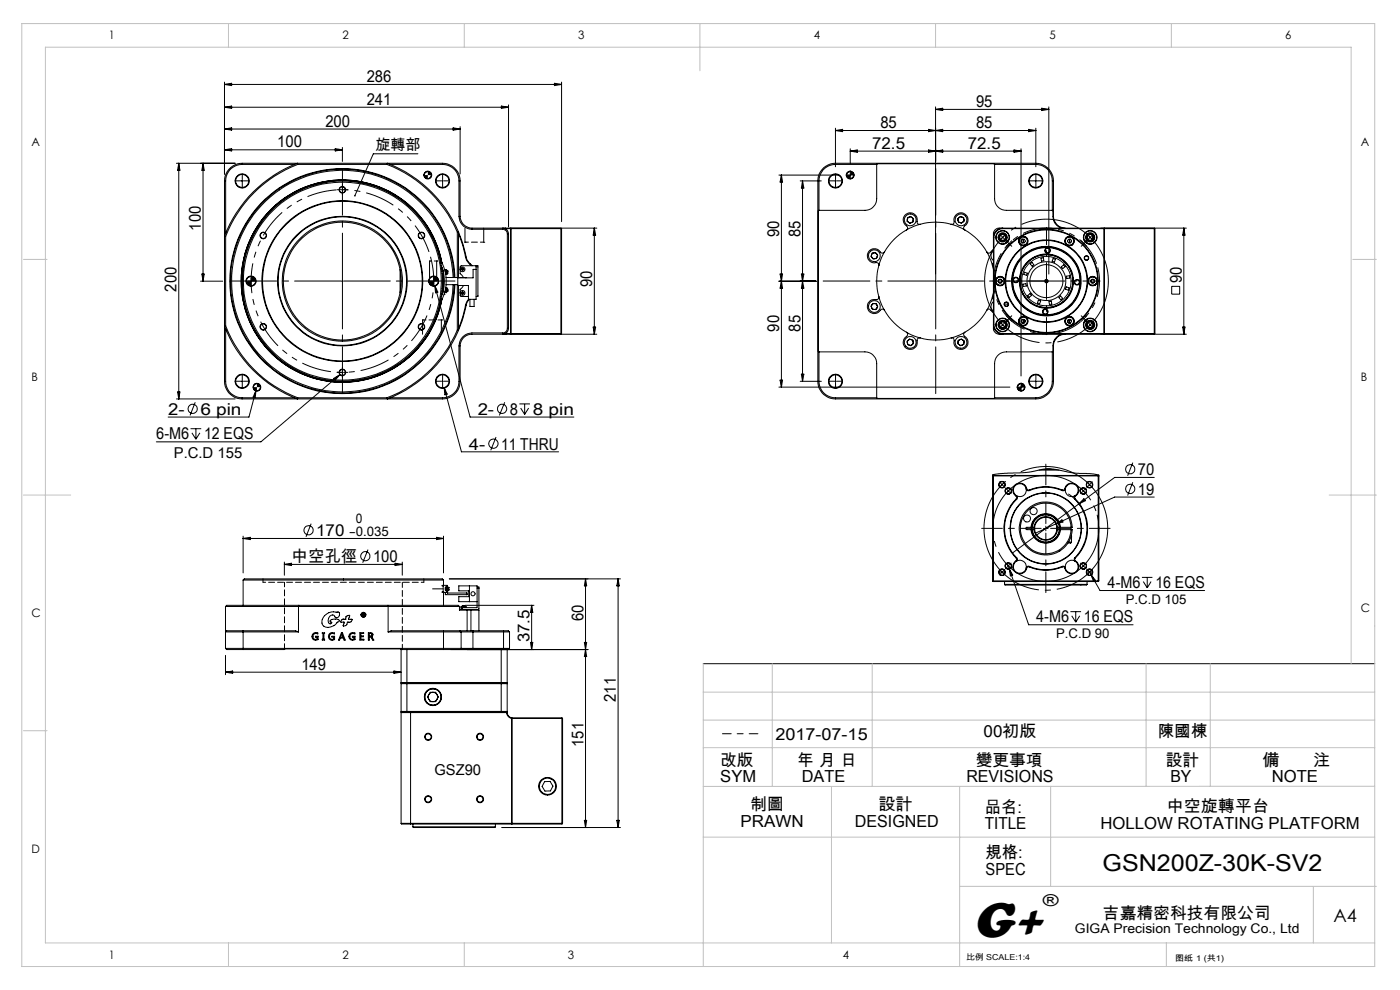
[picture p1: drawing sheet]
<svg xmlns="http://www.w3.org/2000/svg" width="297mm" height="210mm" viewBox="0 0 297 210" stroke-linecap="round" stroke-linejoin="round" font-family="sans-serif">
<g fill="none" stroke="#000" stroke-width=".21">
<path d="M47.6 17.4v19.5M47.6 17.9l1.5-.2v.5zM47.6 17.9h71.5M117.6 17.7l1.5 .2-1.5 .3zM119.1 17.4v29.6M37.4 34.6h12.5M37.9 34.6l.3 1.5h-.5zM37.9 34.6v50M43.1 34.6v25M43.1 34.6l.2 1.5h-.5zM47.6 31.8h25M47.6 31.8l1.5-.3v.5z"/>
<path d="M47.6 22.7l1.5-.2v.5zM47.6 27.4l1.5-.3v.5zM47.6 27.4h50M47.6 22.7h60.3M51.3 38.4h.2M51.4 38.3v.2M62.5 34.9h-11.1a3.5 3.5 0 0 0-3.5 3.5v11.1M63.1 34.9v-.3a26.7 26.7 0 0 0-15.5 15.5l.3 .1M63.1 34.9a26.6 26.6 0 0 0-15.2 15.3M63.1 34.9h19M71.1 31.5l1.5 .3-1.5 .2zM72.6 31.3v2.9"/>
<path d="M82.1 34.9l.1-.3a27 27 0 0 1 15.1 14.6M82.1 34.9a26.6 26.6 0 0 1 14.9 14.3M82.8 34.9h11.1a3.5 3.5 0 0 1 3.5 3.5v7.5a2.81 2.81 0 0 0 2.7 2.7h6.5a.96 .96 0 0 1 1 1v20a.96 .96 0 0 1-1 1h-6.5a2.81 2.81 0 0 0-2.7 2.8v7.5a3.5 3.5 0 0 1-3.5 3.5h-11.1M88.7 32.6h-9.5l-3.9 8.9M90.8 36.4a.78 .78 0 0 0-.8 .7M91.5 37.1a.78 .78 0 0 1-.7 .8M93.8 38.4h.2M93.9 38.3v.2M96.1 27.1l1.5 .3-1.5 .2zM97.6 26.9v10M106.4 22.5l1.5 .2-1.5 .3zM107.9 22.3v25.8"/>
<path d="M165.2 37.1h12.8M165.8 37.1v45M165.8 37.1l.2 1.5h-.5zM169.8 38.4h4.4M170.3 38.4v42.5M170.3 38.4l.2 1.5h-.5zM177.1 38.4h.3M177.2 38.3v.2M177.2 27.2v8.2M177.2 27.7h42.5M177.2 27.7l1.6-.3v.5zM180.2 37.1h.3"/>
<path d="M180.4 31.6v3.1M180.4 37v.2M180.4 32.1h36.2M180.4 32.1l1.5-.3v.5zM180.4 36.4a.78 .78 0 0 0-.8 .7M181.1 37.1a.78 .78 0 0 1-.7 .8M186 34.9v7.2a2.51 2.51 0 0 1-2.5 2.5h-9.8M186 34.9h-8.8a3.5 3.5 0 0 0-3.5 3.5v6.2M186 34.9l.1-.2h24.8l.1 .2M197 31.8l1.5 .3-1.5 .2zM197 27.4l1.5 .3-1.5 .2zM198.5 22.7v35.4"/>
<path d="M198.5 23.2l1.5-.2v.5zM198.5 23.2h24M198.5 27.7l1.5-.3v.5zM198.5 32.1l1.5-.3v.5zM211 34.9v7.2a2.45 2.45 0 0 0 2.5 2.5h9.7M211 34.9h8.7a3.5 3.5 0 0 1 3.5 3.5v6.2M215.1 31.8l1.5 .3-1.5 .2zM216.6 31.6v48.2M218.2 27.4l1.5 .3-1.5 .2zM219.6 38.4h.3M219.7 38.3v.2M219.7 27.2v8.2"/>
<path d="M221 23l1.5 .2-1.5 .3zM222.5 22.7v35.4M42.5 59.6h4.7M42.8 58.1h.5l-.2 1.5zM47.9 50.2v18.9M53.1 59.6h.3M53.3 59.5v.3M53.3 58.6a1.02 1.02 0 0 0-1.1 1M54.3 59.6l-.3 .7-.7 .3M72.5 59.6h.2M72.5 40.2h.2M72.6 40.1v.3"/>
<path d="M72.6 59.5v.3M84.9 57.1v5M91.1 55.4h.1M91.1 55.4v4M91.9 59.6h.2M92 59.5v.3M92 58.6l-.1 .1a.97 .97 0 0 0-.9 .9M92.6 55.4h.1M92.6 55.4v4M93 59.6a1.02 1.02 0 0 1-1 1M93.6 55.9l.2-.1a9.1 9.1 0 0 1 0 7.7l-.2-.1M93.6 56.3a8.7 8.7 0 0 1 0 6.7"/>
<path d="M93.7 55.8a21.4 21.4 0 0 0-32.8-14 21.4 21.4 0 0 0 0 35.7 21.4 21.4 0 0 0 32.8-14.1M93.7 55.8a21.4 21.4 0 0 0-32.9-14.1 21.4 21.4 0 0 0 0 35.8 21.4 21.4 0 0 0 32.9-14M93.8 55.8a21.5 21.5 0 0 0-33-14.1 21.5 21.5 0 0 0 0 35.9 21.5 21.5 0 0 0 33-14.1M93.8 56.8l.1 .7M93.9 58v3.2M93.9 57.2l.1 .3v-.2M94 57.5h-.2M94.1 58v3.3M94.1 58h-.3M94.5 58h.1M94.5 57.5h-.1M94.6 58.9h4.3"/>
<path d="M94.7 57.2l.2 .3M94.7 57.2l.1 1M94.7 57.2h-.2l.1 1h.2M94.9 57.5h.1M94.9 57.5v.1M94.9 57.9l-.1 .3M94.9 57.6h.1M94.9 57.6v.3M94.9 57.9h.1M96.1 58.9a23.5 23.5 0 0 0-33.8-20.4 23.5 23.5 0 0 0-4.6 39.2 23.5 23.5 0 0 0 37.6-12l.5-2.5 .3-2.8M96.4 58.9a23.8 23.8 0 0 0-34.1-20.7 23.8 23.8 0 0 0-4.9 39.6 23.8 23.8 0 0 0 38.1-11.8l.6-2.5 .3-3.1M96.5 58.9a23.9 23.9 0 0 0-34.8-20.4 23.9 23.9 0 0 0-3.6 40.1 23.9 23.9 0 0 0 37.9-13.8l.4-2.6 .1-1.8"/>
<path d="M97 49.2v9.7M97.3 49.5l1.2 3.7a4.6 4.6 0 0 0 .9 2.6l.6 .6M97.3 49.2l1.3 3.9a4.4 4.4 0 0 0 .9 2.6l.7 .7M97.3 49.2h-.3M97.3 49.2v9.7M98 57.1h.2M98.1 57.2h.1M98.1 57v.2M98.2 57v.1M98.2 57l-.3 .1 .2 .1M98.2 57.1l-.2 .1M98.2 57.1v.1"/>
<path d="M98.2 57.1l.2 .1h-.2M98.6 51.4h.1M98.6 48.4v3M101 56.4v7.1h-1.6M101 56.4h.4v6.5h-.4M101 56.4l-3.3 .1-.1 1.6 .7 .8M101 57.1h-.6v1.8h-3.3v1.7h2.3v2.9M102.6 51.4h.1M102.6 48.4v3M106.6 48.4a1.21 1.21 0 0 1 1.3 1.2v20a1.26 1.26 0 0 1-1.3 1.3M107.2 48.5h.1M107.2 48.4h1.2v22.5h-1.2"/>
<path d="M107.2 48.4h-7.1a2.57 2.57 0 0 1-2.5-2.5v-7.5a3.8 3.8 0 0 0-3.7-3.8h-42.5a3.8 3.8 0 0 0-3.8 3.8v42.5a3.7 3.7 0 0 0 3.8 3.7h42.5a3.7 3.7 0 0 0 3.7-3.7v-7.5a2.51 2.51 0 0 1 2.5-2.5h7.1M107.2 48.5v.1M107.2 48.4l.1 .1M107.3 48.5h-.1M107.3 48.5h.1M107.4 48.5h11.6M107.4 48.5v.1M108.1 48.4h18.5M119 48.5v22.3M119 48.4h.1M119.1 48.4v22.4l-.1 .1M119.1 48.4l-.1 .1"/>
<path d="M126.1 48.4l.3 1.5h-.6zM126.1 48.4v22.5M165.2 59.6h7.9M165.5 58.1h.5l-.2 1.5zM165.8 59.6l.2 1.5h-.5zM170 58.1h.5l-.2 1.5zM170.3 59.6l.2 1.5h-.5zM173.7 44.6l-.1 .1v29.8l.1 .1M185 53.7l.7-.1 .5 .5-.3 .7-.7 .1-.4-.5zM186.4 56.3a12.1 12.1 0 0 0 0 6.6M187.6 53.4a.54 .54 0 0 1-.8 .1 1.5 1.5 0 0 0-2-.6 1.5 1.5 0 0 0-.7 1.9 1.5 1.5 0 0 0 1.8 .9l.4 .1 .1 .5M187.6 53.4l-.5 1.1-.7 1.8"/>
<path d="M192.3 48.8a12.3 12.3 0 0 0-4.7 4.6M192.5 46.2l.7-.3 .5 .4v.8l-.7 .3-.6-.5zM195.2 47.6a12.1 12.1 0 0 1 6.6 0M195.2 47.6a.6 .6 0 0 1-.6-.3 .6 .6 0 0 1 0-.6 1.53 1.53 0 0 0-2.4-1.3 1.53 1.53 0 0 0 .3 2.7v.4l-.2 .3M195.2 47.6l-1.5 .5-1.4 .7M198.4 59.6h.2M198.5 59.5v.3M201.8 47.6a.58 .58 0 0 0 .6-.3 .58 .58 0 0 0 0-.6 1.53 1.53 0 0 1 2.3-1.3 1.53 1.53 0 0 1-.2 2.7l-.1 .4 .3 .3M201.8 47.6l1.5 .5 1.4 .7M203.2 46.4l.5-.5 .7 .3 .1 .7-.5 .4-.7-.2zM204.7 48.8a12.3 12.3 0 0 1 4.6 4.6M209.3 53.4l.7 1.4 .5 1.5"/>
<path d="M210.5 56.3l.2 .8M210.7 53.3a1.21 1.21 0 0 0 0 2M210.7 55.8l-.1 .1-.1 .4M210.7 52.9l-.3 .3a.58 .58 0 0 1-.4 .5 .58 .58 0 0 1-.7-.3M211.9 59.3h.5l.2 .3-.2 .4h-.5l-.2-.4zM212.6 50.3l.2 .1M212.7 48.4a1.93 1.93 0 0 0-2 2M212.8 50.3l-.2 .1M213.9 51l-.3 .2-.3 .4M214 51.6l.1 .2M214.1 51.6l-.1 .2M216.3 51.6h.1"/>
<path d="M216.7 51.1v.1M216.9 51.5h.1M216.9 50.8h.4l.2 .3-.2 .4h-.4l-.3-.4zM216.9 50.8h.1M217 50.7v.8M217.1 50.2v.1M217.1 50.8v.7M217.3 57.7l.6 .3-.1 .4-.6-.2zM218.5 56l.4-.3 .4 .5-.3 .3zM220.8 54.8l.5-.1 .1 .6-.5 .1zM221.9 59.6h.2M222 59.5v.3"/>
<path d="M223.2 44.6l.1 .1a3.2 3.2 0 0 0 1.8 3.7h.1M223.4 54.8l.5 .2-.2 .6-.5-.2zM225.1 56.6l.5-.4 .4 .4-.5 .4zM226 48.4a2.51 2.51 0 0 1-2.5-2.5v-7.5a3.8 3.8 0 0 0-3.8-3.8h-42.5a3.7 3.7 0 0 0-3.7 3.8v42.5a3.7 3.7 0 0 0 3.7 3.7h42.5a3.8 3.8 0 0 0 3.8-3.7v-7.5a2.51 2.51 0 0 1 2.5-2.5M226.2 58.6l.7-.1v.5l-.6 .1zM226.7 50.8h.4l.2 .3-.2 .4h-.4l-.3-.4zM226.9 50.8v.7l.3-.2M226.9 50.2v.1M227 50.7v.8M227 50.8h.2M227.3 51.1v.1M227.6 51.6h.1"/>
<path d="M229.9 51.6l.1 .2M230 51l.5 .3 .1 .3M230 51.6l-.1 .2M231.2 50.3l.2 .1M231.4 50.3l-.2 .1M231.6 59.3h.4l.2 .3-.2 .4h-.4l-.2-.4zM234.2 48.4v22.5M244.9 48.5h-32.2a1.93 1.93 0 0 0-1.8 1.9v18.5a1.93 1.93 0 0 0 1.8 1.9h32.2M244.9 48.5v22.3M244.9 48.4h.1M244.9 48.4l.1 22.4-.1 .1M244.9 48.4v.1"/>
<path d="M251.1 48.4v22.5M251.1 48.4l.3 1.5h-.5zM251.7 48.4h-39.7a1.21 1.21 0 0 0-1.3 1.2v20a1.26 1.26 0 0 0 1.3 1.3h39.7M47.9 69.1a26.6 26.6 0 0 0 15.2 15.3M47.9 69.1h-.3a26.7 26.7 0 0 0 15.5 15.5v-.2M47.9 69.8v11.1a3.5 3.5 0 0 0 3.5 3.5h11.1M72.1 79.5l-16.7 14.2h-22.2M72.5 79h.2M72.6 78.9v.2M89.6 67.9h.1M89.6 67.9v3M92.3 60.6l7.4 27.9h22"/>
<path d="M92.3 60.6l.6 1.4-.5 .1zM93.6 67.9h.1M93.6 67.9v3M93.8 61.7l.2 .1M93.8 61.2l.3 .1M93.9 61.7l-.1 .8M94 61.9v-.1l-.1 .2M94.2 62.4h.1M94.4 61.8h.1M94.5 61.3h.1M94.6 60.4h2.5M94.8 61.1l.1 .3"/>
<path d="M94.8 61.1l-.1 1M94.8 61.1h-.2l-.1 .9 .2 .1M94.9 61.8l-.2 .3M94.9 61.8h.1M94.9 61.4h.1M94.9 61.4v.2M94.9 61.6h.1M94.9 61.6v.2M97 70a26.4 26.4 0 0 1-14.9 14.4M97 60.4v9.6M97 70l.3 .1M97.3 70.1a27 27 0 0 1-15.1 14.5l-.1-.2"/>
<path d="M97.3 60.6v9.5M98 62.1h.2M98 62.1l-.1 .1 .2 .2 .1-.1M98 62.1l.2 .1M98.1 62h.1M98.1 62v.3M98.2 62v.1M98.2 62l-.1-.1-.1 .2M98.2 62.1v.1M98.2 62.2v.1M98.3 60.6l-.7 .8 .1 1.4 1.7 .1M99.4 63.5a4.5 4.5 0 0 0-.9 2.5l-1.2 3.8"/>
<path d="M99.6 63.5l-.2 .2a4.3 4.3 0 0 0-.8 2.4l-1.3 4M99.7 63.5v1.5h.9v-1.5M107.2 70.8h.1M107.2 70.7v.1M107.4 70.8h11.6M107.4 70.8l-.2 .1M107.4 70.6v.2M108.1 70.9h18.5M119 70.8h.1M125.8 69.4h.6l-.3 1.5zM170 79.4h.5l-.2 1.5zM173.7 74.6v6.3a3.5 3.5 0 0 0 3.5 3.5h8.8"/>
<path d="M173.7 74.6h9.8a2.45 2.45 0 0 1 2.5 2.5v7.3M185.2 64.4h.7l.3 .7-.4 .6-.7-.1-.3-.7zM186.4 62.9a.6 .6 0 0 1-.2 .6 .6 .6 0 0 1-.7 0 1.53 1.53 0 0 0-1.2 2.4 1.53 1.53 0 0 0 2.6-.3h.4l.3 .2M186.4 62.9l.7 1.9 .5 1M187.6 65.8a12.3 12.3 0 0 0 4.7 4.7M192.3 70.5a.61 .61 0 0 1 .2 .6 .61 .61 0 0 1-.4 .5 1.52 1.52 0 0 0 .8 2.5 1.52 1.52 0 0 0 1.7-2.1l.2-.3h.4M192.3 70.5l1.1 .5 1.8 .7M192.4 72.4l.6-.5 .7 .3 .1 .7-.6 .4-.7-.2zM195.2 71.7a12.1 12.1 0 0 0 6.6 0M203.3 72.2l.6-.3 .6 .4v.8l-.7 .2-.6-.4zM204.7 70.5a.54 .54 0 0 0-.1 .9 1.5 1.5 0 0 1 .6 1.9 1.5 1.5 0 0 1-1.9 .7 1.5 1.5 0 0 1-.9-1.8l-.1-.4-.5-.1M204.7 70.5l-1.1 .5-1.8 .7"/>
<path d="M209.3 65.8a12.3 12.3 0 0 1-4.6 4.7M209.3 65.8a.59 .59 0 0 1 .7-.2 .59 .59 0 0 1 .4 .5l.3 .2M210.5 62.9l.2 .6M210.5 62.9l-.5 1.5-.7 1.4M210.7 68.9a1.99 1.99 0 0 0 2 2M210.7 64a1.25 1.25 0 0 0 0 2M210.7 62.1l-.2 .8M212.6 68.8l.2 .2M212.8 68.8l-.2 .2M213.1 64.5h.8M213.3 67.7l.3 .4 .3 .2M214 67.5l.1 .2"/>
<path d="M214.1 67.5l-.1 .2M216.3 67.6h.1M216.7 68.1v.1M216.9 68.5h.1M216.9 67.8h.4l.2 .3-.2 .4h-.4l-.3-.4M216.9 67.8l-.3 .3M216.9 67.8h.1M217 67.7v.8M217 60.3l.6-.1 .1 .5-.6 .1zM217.1 67.8a.37 .37 0 0 1 .4 .3 .37 .37 0 0 1-.4 .4zM217.1 69v.1M218 62.7l.5-.4 .3 .4-.5 .4z"/>
<path d="M220.3 63.7l.5 .1-.2 .6-.5-.1zM222.5 64l.5-.1 .1 .6-.5 .1zM223.2 74.6v6.3a3.5 3.5 0 0 1-3.5 3.5h-8.7M223.2 74.6h-9.7a2.45 2.45 0 0 0-2.5 2.5v7.3M225 62.8l.4 .5-.4 .3-.4-.5zM225.2 70.9a2.6 2.6 0 0 0-1.8 2.5v1.1l-.2 .1M226.2 60.8l.6 .3-.2 .5-.6-.3zM226.7 67.8h.2v.7a.38 .38 0 0 1-.4-.3 .38 .38 0 0 1 .2-.4zM226.7 67.8h.4l.2 .3-.2 .4h-.4l-.3-.4zM226.9 69v.1M226.9 67.8l.3 .1M227 67.8v.7"/>
<path d="M227.2 68.5h-.2M227.3 68.1v.1M227.6 67.6h.1M229.9 67.5l.1 .2M230 67.5l-.1 .2M230.6 67.7l-.3 .5-.3 .1M231.2 68.8l.2 .2M231.4 68.8l-.2 .2M244.9 70.8h.1M248.6 60.7h1.7v1.7h-1.7zM250.9 69.4h.5l-.3 1.5zM37.4 84.6h12.5"/>
<path d="M37.7 83.1h.5l-.3 1.5zM40.4 90.9h2.3M40.7 91.8l.9 1.4M41.4 85.3l-1.1 2.8M41.6 90.9v2.3M42.4 91.8l-.8 1.4M51.3 80.9h.2M51.4 80.7v.3M54.3 82.9l-1.5 5.6h-17.1M54.3 82.9l-.1 1.5-.5-.2zM54.5 81.4a.72 .72 0 0 0-.7 .7M55.2 82.1a.78 .78 0 0 1-.7 .8"/>
<path d="M63.1 84.4h19M70.8 80.3l1.3-.8-1 1.2zM93.8 80.9h.2M93.9 80.7v.3M94.2 82.2l.7 1.4-.5 .1zM94.2 82.2l3.7 13.6h20.6M105.2 92.7l-1.1 2.8M107.1 85.3l-1.2 2.8M110.2 85.7h2.2M110.5 86.6l.8 1.3M111.3 85.7v2.2M112.1 86.6l-.8 1.3"/>
<path d="M165.2 82.1h49M165.5 80.6h.5l-.2 1.5zM169.8 80.9h4.4M177.1 80.9h.3M177.2 80.7v.3M186 84.4l.1 .1h24.8l.1-.1M216.5 82.1h.2M216.6 82v.3M216.6 81.4a.78 .78 0 0 0-.7 .7M217.3 82.1a.78 .78 0 0 1-.7 .8M219.6 80.9h.3M219.7 80.7v.3"/>
<path d="M220.4 99.7h4.2M220.9 99.6h3.1M221.9 99.5h1.1M240.3 98.1l-1.1 2.8M51.6 113.7v7.8M51.6 114.2h42.5M51.6 114.2l1.5-.2v.5zM60.3 119.2v2.8M60.3 119.7h25M60.3 119.7l1.5-.2v.5zM66 111.1l-1.1 2.8M78.1 116.6l-1.2 2.8"/>
<path d="M83.8 119.5l1.5 .2-1.5 .3zM85.3 119.2v2.8M92.6 114l1.5 .2-1.5 .3zM94.1 113.7v7.8M210.6 101v-.3l.6-.1 6.7-.4 4.2-.8 1.9 .2 3.9 .8 4.1 .1 1 .2 .1 .3M210.6 101l.1 22.3M210.7 100.9l-.1 .1M210.7 100.9v.1M210.7 100.7v.2M210.7 101v22.2M210.7 101h22.3M210.7 100.9h.1"/>
<path d="M210.7 100.9h22.3M212.5 102.7l.2 .2M212.7 102.7l-.2 .2M213.7 119.5l.4 1.1M213.8 104.1l.2 .1M213.8 120l.2 .1M214 104.1l-.2 .1M214 120l-.2 .1M215.5 105.2l.2 .2-.1 .4M215.5 119a1.48 1.48 0 0 0 0 2.5 1.48 1.48 0 0 0 2.3-1M215.5 119l.1 .1M215.6 105.8a8.8 8.8 0 0 0 0 12.6"/>
<path d="M215.6 118.4l.1 .4-.2 .2M215.6 119.1a1.39 1.39 0 0 0 0 2.3 1.39 1.39 0 0 0 2.1-.9M215.6 105.1a.49 .49 0 0 1 .1 .8M215.6 119.1a1.39 1.39 0 0 1 1.5 0 1.39 1.39 0 0 1 .6 1.4M215.6 105.8l.1 .1M215.6 105.1l-.1 .1M215.7 105.9a8.7 8.7 0 0 0 0 12.4M215.7 118.3a.46 .46 0 0 1-.1 .8M215.7 118.3l-.1 .1M217.7 103.7a1.38 1.38 0 0 0-2.1-.9 1.38 1.38 0 0 0 0 2.3M217.7 103.7a.48 .48 0 0 0 .7 .4M217.7 103.7a1.37 1.37 0 0 1-.6 1.4 1.37 1.37 0 0 1-1.5 0"/>
<path d="M217.8 103.7l.1 .2 .4 .1M217.8 103.7a1.49 1.49 0 0 0-2.3-1 1.49 1.49 0 0 0 0 2.5M217.8 103.7h-.1M218.3 104a8.6 8.6 0 0 1 7.1 0M218.3 104l.1 .1M218.4 104.1a8.7 8.7 0 0 1 6.9 0M218.7 111.9a3.1 3.1 0 0 1 3.1-2.9 3.1 3.1 0 0 1 3.2 2.9M218.7 112.4a3.1 3.1 0 0 0 3.1 2.8 3.1 3.1 0 0 0 3.2-2.8M219 111.9a2.87 2.87 0 0 1 2.9-2.7 2.87 2.87 0 0 1 2.8 2.7M219 112.4a2.87 2.87 0 0 0 2.9 2.6 2.87 2.87 0 0 0 2.8-2.6M219.4 111.9a2.5 2.5 0 0 1 2.4-2.3 2.5 2.5 0 0 1 2.5 2.3M219.4 112.4a2.5 2.5 0 0 0 2.4 2.2 2.5 2.5 0 0 0 2.5-2.2"/>
<path d="M219.5 111.9h-1.7a.25 .25 0 0 0-.2 .2 .25 .25 0 0 0 .2 .3h1.7M219.5 112.4a2.38 2.38 0 0 0 2.4 2.1 2.38 2.38 0 0 0 2.3-2.1M219.5 111.9a2.38 2.38 0 0 1 2.4-2.2 2.38 2.38 0 0 1 2.3 2.2M219.5 111.9v.5M221.4 112.1h1M221.9 111.6v1M224 111.1l-4.3 2M224 111.1l1.3-.8 .2 .4zM224.2 111.9v.5M224.2 112.4h3M224.2 111.9h3M224.9 116.8l-.2 .1"/>
<path d="M225.4 104l-.1 .1M225.9 103.7l-.2 .2-.3 .1M225.9 103.7a1.5 1.5 0 0 1 2.3-1 1.5 1.5 0 0 1 0 2.5M225.9 103.7h.1M226 103.7a.46 .46 0 0 1-.7 .4M226 103.7a1.38 1.38 0 0 1 2.1-.9 1.38 1.38 0 0 1 0 2.3M226 103.7a1.38 1.38 0 0 0 .6 1.4 1.38 1.38 0 0 0 1.5 0M226.6 104.8a8.2 8.2 0 0 1 2.6 2.5M226.7 115h.6M227.2 111.9v.5M227.2 111.9h.2a5.3 5.3 0 0 0-5.2-5.4 5.6 5.6 0 0 0-6 5.3 5.6 5.6 0 0 0 5.4 5.9 5.6 5.6 0 0 0 5.9-5.3h-.3M227.2 111.9a5.4 5.4 0 0 0-8.1-4.4 5.4 5.4 0 0 0 0 9.2 5.4 5.4 0 0 0 8.1-4.3"/>
<path d="M227.3 113.7v1.3M227.3 115l-.2 .2h-.5M228 118.3a.48 .48 0 0 0 .1 .8M228 105.9a8.8 8.8 0 0 1 0 12.4M228 118.3l.1 .1M228.1 118.4l-.1 .3 .2 .3M228.1 105.8a8.8 8.8 0 0 1 0 12.6M228.1 119.1a1.39 1.39 0 0 1 0 2.3 1.39 1.39 0 0 1-2.1-.9M228.1 105.1a.52 .52 0 0 0-.1 .8M228.1 119.1a1.41 1.41 0 0 0-1.5 0 1.41 1.41 0 0 0-.6 1.4M228.1 105.1l.1 .1M228.1 105.8l-.1 .1"/>
<path d="M228.2 119a1.49 1.49 0 0 1 0 2.5 1.49 1.49 0 0 1-2.3-1M228.2 105.2l-.2 .3 .1 .3M228.2 119l-.1 .1M229.7 104.1l.2 .1M229.7 120l.2 .1M229.9 104.1l-.2 .1M229.9 120l-.2 .1M229.9 105.8l.4 .4-1.4 .7zM231 102.7l.2 .2M231.2 102.7l-.2 .2M233 100.7v.2M233 100.9h.1"/>
<path d="M233 101v22.2M233 100.9v.1M233 100.9l.1 .1M233.1 101v22.2l-.1 .2-22.3-.1M240.3 102.3l-1.1 2.8M244.9 105.4h-8.4l-12.5 5.7M244.9 101.3h-8.4l-21.7 16M47.8 139v4.1M47.8 137.5h50M47.8 128.6h15.5M47.8 137.5l.3 .3h3.5M47.8 128.6v8.9"/>
<path d="M51.6 123h42.5M51.6 123l.2-.2h42l.3 .2M51.6 133.8h-3.5l-.3 .2h15.5M51.6 123v5.4M51.6 133.8v4M51.6 133.8h11.1l.6 .2M63.3 128.6v5.4M63.3 128.6h19M63.4 128.4h-15.3l-.3 .2M63.4 128.4h18.9M63.4 128.4l-.1 .2M66.5 134.4l.5-.2 .4 .1v.2a.64 .64 0 0 0-1 .4 .64 .64 0 0 0 .9 .7v-.5h-.4v-.1h.6v.7a.83 .83 0 0 1-1.2-.2 .83 .83 0 0 1 .2-1.1z"/>
<path d="M68.4 134.2h.5l-.2 .2v1.2h.2v.2h-.5v-.2h.1v-1.2zM68.9 130.6a3.6 3.6 0 0 1 2.7-.8h.1a.63 .63 0 0 1 .1 1.1 .63 .63 0 0 1-1-.4 1 1 0 0 0-1.1 .6 1 1 0 0 0 .4 1.2l.3-.3-.3-.1-.1-.2a1.58 1.58 0 0 1 2-.1l-.2 .3-.2 .1a2.09 2.09 0 0 1-3.2 .5 1.78 1.78 0 0 1 .5-1.9zM70 134.4l.5-.2 .4 .1v.2a.64 .64 0 0 0-1 .4 .64 .64 0 0 0 .9 .7v-.5h-.4v-.1h.6v.7a.83 .83 0 0 1-1.2-.2 .83 .83 0 0 1 .2-1.1zM72.4 134.2h.2l.6 1.6h-.2l-.2-.4h-.6l-.2 .4h-.2zM72.5 134.4l.3 .8h-.6zM72.5 134.4h.1M73.2 131.4h-.1a.57 .57 0 0 0-.7 .6h.6l-.2 .7a.58 .58 0 0 0 .8-.2l.1-.4M73.2 131.4a.73 .73 0 0 1 1-.8l-.3 .8h.6M73.2 131.4h.1M73.7 132v.1M74.3 134.4l.5-.2 .5 .1v.2a.64 .64 0 0 0-1.1 .4 .64 .64 0 0 0 .9 .7v-.5h-.3v-.1h.5v.7a.83 .83 0 0 1-1.1-.2 .83 .83 0 0 1 .1-1.1zM74.5 131.4h.1"/>
<path d="M74.6 131.4h.1a.67 .67 0 0 1-1 .6M76.3 134.2h.9v.2h-.6v.5h.5v.2h-.5v.5h.6v.2h-.9zM76.9 130.1l.4 .1-.1 .2 .2 .3-.3-.2h-.1l-.1 .2zM77 130.2l.2 .1-.2 .1zM78.1 134.2l.9 .1 .1 .5-.3 .2 .5 .8h-.2l-.6-.7h-.1v.7h-.3zM78.4 134.4h.2a.28 .28 0 0 1 .3 .2 .28 .28 0 0 1-.3 .3h-.2zM78.8 135h.1M82.3 128.4h14.9l.3 .2M82.3 128.4v.2M82.3 128.6h15.2M82.3 134h15.5M82.3 128.6v5.4"/>
<path d="M85.1 137.8h.2M85.1 137.8v7M85.2 137.6l-.1 .2M85.2 137.6l.1 .2M85.2 137.6l-33.6 .2M85.3 137.8h8.8M86.3 137.8v7M91.8 124.9h2.2M93.8 124.3h.2M93.8 124.2h.3M93.8 125.7h.3M93.8 125.5h.2"/>
<path d="M94 125.5l.1 .2M94 124.3v1.2M94.1 124.2l-.1 .1M94.1 124.2h.8v.2M94.1 125.7h.7M94.1 133.8h3.5M94.1 123v1.2M94.1 125.7v2.7M94.1 133.8v4M94.1 133.8h-11.1l-.7 .2M94.5 125.7v.4h4.5M94.5 125.2h.2"/>
<path d="M94.5 124.7h.2M94.7 124.5a.4 .4 0 0 0-.3 .4 .4 .4 0 0 0 .2 .4h.1M94.8 125.7l.2 .1M94.8 125.7h.1M94.9 125.7l.1 .1M94.9 125.4v.3M95 124.4l.1 .4M95 124.4v1M95 124.4h-.3v.3v.7h.3M95 125.8h4M95.1 124.9h.1M95.1 124.7v.1"/>
<path d="M95.1 124.7h.1M95.1 124.8v.1M95.1 124.9v.1M95.1 125v.1M95.1 125.1h.1M95.1 124.8h.1M95.1 125h.1M95.1 125l-.1 .4M95.3 122.8h36.3M95.6 137.8h29.1M97.5 128.6v.8h1.6M97.5 129.3h1.5"/>
<path d="M97.6 133.8h2.7M97.6 133.8l.2 .2M97.7 137.6h2.6M97.8 128.7h1M97.8 128.9h.3M97.8 137.5l-.2 .3h-3.5M97.8 134h10.3M97.8 137.5h10.3M97.8 128.7v.6M97.8 134v3.5M98.1 128.9v.4M98.1 128.5l-.3 .2"/>
<path d="M98.1 128.5h.1M98.1 128.5h.5M98.6 128.5l.2 .2M98.6 128.5h.1M98.7 128.4h14.6M98.8 128.7v.2M99 125.8h.1v.3h-.1M99 129.3h.8M99 125.8v.3M99 129.3l.1 .1M99.1 129.4h.8M99.1 129.4v4.4"/>
<path d="M99.6 124.3v3.3M99.8 129.3h1.7M99.8 129.3l.1 .1M99.9 129.4h1.7M99.9 129.4v4.4M100.3 133.8v3.8M100.3 137.6h6.5M100.3 133.8h6.5M101.2 127.6h-3.9v-1h2.1v-1.3h-2.1v-1h3.9v4.5l-3.1 .1M101.2 124.5h.4v.3M101.2 124.8h.4M101.5 129.3l.1 .1"/>
<path d="M101.6 124.8v4.4l-.1 .1M101.6 129.4v4.4M106.3 137.8h1.3M106.3 137.6v.2M106.3 137.8v7M106.8 133.8h1l.3 .2M106.8 133.8v3.8M107.5 137.6l.1 .2M107.6 137.8v7M108.1 137.5l-1.3 .1M108.1 134v3.5M112.5 136.3h.5l-.2 1.5z"/>
<path d="M112.8 128.4v9.4M112.8 128.4l.2 1.5h-.5zM124 136.3h.5l-.3 1.5zM124.2 122.8l.3 1.5h-.5zM124.2 122.8v52.7M124.2 137.8l.3 1.5h-.5zM131.1 122.8v52.7M131.1 122.8l.3 1.5h-.6zM210.7 123.2v.1M210.7 123.2h22.3M211.9 121.3h1.3M212.5 121.3l.2 .2"/>
<path d="M212.7 121.3l-.2 .2M213.1 124h17.5M213.1 124l.1 .1h17.3l.1-.1M213.1 123.4v.6M214.1 120.6l4.1 11.9h22.2M214.1 120.6l.7 1.4-.5 .2zM217.7 120.5h.1M218.3 120.3l-.2-.1-.3 .3M218.3 120.3a9 9 0 0 0 7.1 0M218.4 120.1a.48 .48 0 0 0-.7 .4M218.4 120.1a8.7 8.7 0 0 0 6.9 0M218.4 120.1l-.1 .2"/>
<path d="M225.3 120.1a.46 .46 0 0 1 .7 .4M225.3 120.1l.1 .2M225.4 120.3l.2-.1 .3 .3M225.9 120.5h.1M227.1 129.7h2.2M227.4 130.6l.8 1.4M228.2 129.7v2.3M229.1 130.6l-.9 1.4M230.5 121.3h1.2M230.6 123.4v.6M230.8 120.9l.7 1M231 121.3l.2 .2"/>
<path d="M231.2 121.3l-.2 .2M231.5 121.9l1.9 3.4h22.2M231.5 121.9l.9 1.2-.4 .3zM233 123.2v.1M242.3 122.5h2.2M242.5 123.4l.9 1.3M243.4 122.5v2.2M244.2 123.4l-.8 1.3M47.8 142.6h37.3M47.8 142.6l1.6-.3v.5zM83.6 142.3l1.5 .3-1.5 .2zM85.1 151.2h22.4"/>
<path d="M85.1 145h1.2M85.1 150.9h1.2M85.1 150.9l.1 .1M85.1 144.8l.1 .1M85.1 144.8h1.2M85.1 145v5.9M85.1 151.2v23.5M85.2 151h1.1M85.2 144.9l-.1 .1M85.2 144.9h1.1M85.2 151l-.1 .2M86.3 150.9v.1"/>
<path d="M86.3 144.9v.1M86.3 144.8v.1M86.3 151h21.2M86.3 145v5.9M86.3 145h20M86.3 144.9h20M86.3 150.9h20M86.3 144.8h20M87.1 151v23.8M91.3 146.9h1.1l.6 .9-.6 1h-1.1l-.6-1zM106.3 144.9v.1M106.3 150.9v.1"/>
<path d="M106.3 145h1.3M106.3 150.9h1.3M106.3 144.9h1.2M106.3 144.8v.1M106.3 144.8h1.3M106.3 145v5.9M107.5 151.2a1.45 1.45 0 0 0 1.1 1.2M107.5 151a1.65 1.65 0 0 0 1.1 1.3M107.5 144.9l.1 .1M107.5 151.1v.1M107.6 150.9l-.1 .1M107.6 144.8l-.1 .1"/>
<path d="M107.6 145v5.9M108.6 152.3v22.5M108.6 152.4h10.6M108.6 152.3l10.7 .1M119.2 152.4v22.3M119.3 152.4v22.3l-.1 .1h-32.1M119.3 152.4h-.1M149.2 140.8h142.4M85.1 174.7h34.1M85.1 174.7l.1 .1h1.9M87.6 175.4l.1 .1h17.3l.1-.1M87.6 175.4h17.5"/>
<path d="M87.6 174.8v.6M105.1 174.8v.6M106.5 175.5h25.1M115.5 165.8h1.2l.6 .9-.5 1.1h-1.2l-.6-1zM119.2 174.7h.1M124 174h.5l-.3 1.5zM130.8 174h.6l-.3 1.5z"/>
<circle cx="51.4" cy="38.4" r="1.38"/>
<circle cx="51.4" cy="38.4" r="1.49"/>
<circle cx="90.7" cy="37.1" r=".75"/>
<circle cx="90.7" cy="37.1" r=".82"/>
<circle cx="93.9" cy="38.4" r="1.37"/>
<circle cx="93.9" cy="38.4" r="1.49"/>
<circle cx="177.2" cy="38.4" r="1.37"/>
<circle cx="177.2" cy="38.4" r="1.49"/>
<circle cx="180.3" cy="37.1" r=".75"/>
<circle cx="180.3" cy="37.1" r=".82"/>
<circle cx="219.7" cy="38.4" r="1.5"/>
<circle cx="219.7" cy="38.4" r="1.37"/>
<circle cx="53.2" cy="59.6" r="1"/>
<circle cx="53.3" cy="59.6" r="1.08"/>
<circle cx="55.8" cy="50" r=".62"/>
<circle cx="55.8" cy="49.9" r=".7"/>
<circle cx="72.6" cy="59.6" r="12.7"/>
<circle cx="72.6" cy="59.6" r="16.9"/>
<circle cx="72.6" cy="40.3" r=".62"/>
<circle cx="72.6" cy="59.6" r="17.1"/>
<circle cx="72.6" cy="59.6" r="21"/>
<circle cx="72.6" cy="40.3" r=".69"/>
<circle cx="72.6" cy="59.6" r="13.6"/>
<circle cx="72.6" cy="59.6" r="13.7"/>
<circle cx="72.6" cy="59.6" r="21.2"/>
<circle cx="72.6" cy="59.6" r="12.5"/>
<circle cx="89.4" cy="49.9" r=".7"/>
<circle cx="89.4" cy="49.9" r=".63"/>
<circle cx="92" cy="59.6" r="1.07"/>
<circle cx="92" cy="59.6" r="1"/>
<circle cx="98.1" cy="57.2" r=".51"/>
<circle cx="185.5" cy="54.3" r=".62"/>
<circle cx="185.5" cy="54.2" r="1.25"/>
<circle cx="193.1" cy="46.6" r=".62"/>
<circle cx="193.1" cy="46.6" r="1.26"/>
<circle cx="203.9" cy="46.6" r="1.24"/>
<circle cx="203.9" cy="46.6" r=".62"/>
<circle cx="212.2" cy="59.6" r="1"/>
<circle cx="212.2" cy="59.6" r=".38"/>
<circle cx="212.2" cy="59.6" r=".88"/>
<circle cx="212.2" cy="59.6" r=".95"/>
<circle cx="212.7" cy="50.4" r="1.45"/>
<circle cx="212.7" cy="50.4" r=".7"/>
<circle cx="212.7" cy="50.4" r="1.39"/>
<circle cx="212.7" cy="50.4" r=".62"/>
<circle cx="212.7" cy="50.4" r=".98"/>
<circle cx="212.7" cy="50.4" r=".85"/>
<circle cx="215.5" cy="59.4" r=".61"/>
<circle cx="215.5" cy="59.4" r=".47"/>
<circle cx="217.1" cy="51.1" r=".87"/>
<circle cx="217.1" cy="51.1" r=".94"/>
<circle cx="217.1" cy="51.1" r="1.01"/>
<circle cx="222" cy="59.6" r="8.6"/>
<circle cx="222" cy="59.6" r="3.5"/>
<circle cx="222" cy="59.6" r=".37"/>
<circle cx="222" cy="59.6" r=".18"/>
<circle cx="222" cy="59.6" r="7.3"/>
<circle cx="222" cy="59.6" r="5.6"/>
<circle cx="222" cy="59.6" r="5.3"/>
<circle cx="222" cy="59.6" r="10.9"/>
<circle cx="222" cy="59.6" r="11"/>
<circle cx="222" cy="59.6" r="7.1"/>
<circle cx="222" cy="59.6" r="8.7"/>
<circle cx="222" cy="59.7" r="5.7"/>
<circle cx="222" cy="59.6" r="4.1"/>
<circle cx="222" cy="59.6" r="7.4"/>
<circle cx="222.2" cy="53.1" r=".47"/>
<circle cx="222.3" cy="53.1" r=".6"/>
<circle cx="226.9" cy="51.1" r=".94"/>
<circle cx="226.9" cy="51.1" r=".88"/>
<circle cx="226.9" cy="51.1" r="1.01"/>
<circle cx="228.5" cy="59.9" r=".48"/>
<circle cx="228.5" cy="59.9" r=".61"/>
<circle cx="230.5" cy="54.7" r=".42"/>
<circle cx="230.5" cy="54.7" r=".49"/>
<circle cx="231.3" cy="50.4" r=".7"/>
<circle cx="231.3" cy="50.4" r=".62"/>
<circle cx="231.3" cy="50.4" r="1.44"/>
<circle cx="231.3" cy="50.4" r=".98"/>
<circle cx="231.3" cy="50.4" r="1.38"/>
<circle cx="231.3" cy="50.4" r=".84"/>
<circle cx="231.8" cy="59.6" r=".88"/>
<circle cx="231.8" cy="59.6" r="1"/>
<circle cx="231.8" cy="59.6" r=".38"/>
<circle cx="231.8" cy="59.6" r=".95"/>
<circle cx="55.8" cy="69.3" r=".62"/>
<circle cx="55.8" cy="69.3" r=".7"/>
<circle cx="72.6" cy="79" r=".63"/>
<circle cx="72.6" cy="79" r=".7"/>
<circle cx="89.4" cy="69.3" r=".7"/>
<circle cx="89.4" cy="69.3" r=".63"/>
<circle cx="98.1" cy="62.1" r=".52"/>
<circle cx="185.5" cy="65" r=".62"/>
<circle cx="185.5" cy="65" r="1.25"/>
<circle cx="193.1" cy="72.6" r="1.25"/>
<circle cx="193.1" cy="72.6" r=".64"/>
<circle cx="203.9" cy="72.6" r="1.25"/>
<circle cx="203.9" cy="72.6" r=".62"/>
<circle cx="212.7" cy="68.9" r="1.45"/>
<circle cx="212.7" cy="68.9" r=".7"/>
<circle cx="212.7" cy="68.9" r="1.39"/>
<circle cx="212.7" cy="68.9" r=".62"/>
<circle cx="212.7" cy="68.9" r=".86"/>
<circle cx="212.7" cy="68.9" r=".98"/>
<circle cx="213.5" cy="64.5" r=".42"/>
<circle cx="213.5" cy="64.5" r=".5"/>
<circle cx="217.1" cy="68.1" r=".88"/>
<circle cx="217.1" cy="68.1" r="1"/>
<circle cx="217.1" cy="68.1" r=".95"/>
<circle cx="221.7" cy="66.1" r=".46"/>
<circle cx="221.8" cy="66.1" r=".61"/>
<circle cx="226.9" cy="68.1" r="1"/>
<circle cx="226.9" cy="68.1" r=".87"/>
<circle cx="226.9" cy="68.1" r=".95"/>
<circle cx="231.3" cy="68.9" r=".7"/>
<circle cx="231.3" cy="68.9" r=".62"/>
<circle cx="231.3" cy="68.9" r="1.44"/>
<circle cx="231.3" cy="68.9" r=".98"/>
<circle cx="231.3" cy="68.9" r=".85"/>
<circle cx="231.3" cy="68.9" r="1.38"/>
<circle cx="40.9" cy="86.7" r=".97"/>
<circle cx="51.4" cy="80.9" r="1.38"/>
<circle cx="51.4" cy="80.9" r="1.5"/>
<circle cx="54.5" cy="82.1" r=".75"/>
<circle cx="54.5" cy="82.1" r=".83"/>
<circle cx="93.9" cy="80.9" r="1.37"/>
<circle cx="93.9" cy="80.9" r="1.5"/>
<circle cx="104.7" cy="94.1" r=".99"/>
<circle cx="106.5" cy="86.7" r=".98"/>
<circle cx="177.2" cy="80.9" r="1.37"/>
<circle cx="177.3" cy="80.9" r="1.5"/>
<circle cx="216.6" cy="82.1" r=".76"/>
<circle cx="216.6" cy="82.1" r=".83"/>
<circle cx="219.7" cy="80.9" r="1.51"/>
<circle cx="219.7" cy="80.9" r="1.37"/>
<circle cx="239.8" cy="99.5" r=".98"/>
<circle cx="65.5" cy="112.5" r=".98"/>
<circle cx="77.5" cy="118" r=".98"/>
<circle cx="212.6" cy="102.8" r=".62"/>
<circle cx="212.6" cy="102.8" r=".7"/>
<circle cx="213.9" cy="104.1" r=".71"/>
<circle cx="213.9" cy="104.1" r=".63"/>
<circle cx="217.9" cy="110" r=".74"/>
<circle cx="219.3" cy="108.4" r=".76"/>
<circle cx="221.8" cy="112.1" r="2.99"/>
<circle cx="221.8" cy="112.1" r="7.6"/>
<circle cx="221.9" cy="112.1" r="7.5"/>
<circle cx="229.8" cy="104.1" r=".71"/>
<circle cx="229.8" cy="104.1" r=".63"/>
<circle cx="231.1" cy="102.8" r=".62"/>
<circle cx="231.1" cy="102.8" r=".7"/>
<circle cx="239.8" cy="103.7" r=".99"/>
<circle cx="77.1" cy="130.4" r=".51"/>
<circle cx="77.1" cy="130.4" r=".47"/>
<circle cx="100.3" cy="125.9" r=".45"/>
<circle cx="212.6" cy="121.4" r=".63"/>
<circle cx="212.6" cy="121.4" r=".71"/>
<circle cx="213.9" cy="120.1" r=".71"/>
<circle cx="213.9" cy="120.1" r=".63"/>
<circle cx="229.8" cy="120.1" r=".71"/>
<circle cx="229.8" cy="120.1" r=".63"/>
<circle cx="231.1" cy="121.4" r=".63"/>
<circle cx="231.1" cy="121.4" r=".71"/>
<circle cx="90.8" cy="156.3" r=".63"/>
<circle cx="90.8" cy="156.3" r=".75"/>
<circle cx="91.8" cy="147.8" r="1.73"/>
<circle cx="91.8" cy="147.8" r=".99"/>
<circle cx="91.8" cy="147.8" r="1.75"/>
<circle cx="91.9" cy="147.8" r="1.82"/>
<circle cx="101.8" cy="156.3" r=".76"/>
<circle cx="101.8" cy="156.3" r=".63"/>
<circle cx="90.8" cy="169.5" r=".62"/>
<circle cx="90.8" cy="169.5" r=".74"/>
<circle cx="101.8" cy="169.5" r=".75"/>
<circle cx="101.8" cy="169.5" r=".62"/>
<circle cx="116.1" cy="166.8" r="1.73"/>
<circle cx="116.2" cy="166.8" r="1.88"/>
</g>
<path d="M232.6 108.8a11.2 11.2 0 0 0-18.7-4.6 11.2 11.2 0 0 0 4.8 18.7 11.2 11.2 0 0 0 14.2-13.2l-.3-.9" fill="none" stroke="#000" stroke-width=".21" stroke-dasharray="30.5 1.3 1.3 1.3" stroke-dashoffset="-3" stroke-linecap="butt"/>
<path d="M234.6 55.8a13.1 13.1 0 0 0-22-5.4 13.1 13.1 0 0 0 5.8 21.8 13.1 13.1 0 0 0 16.4-15.4l-.2-1M234.4 108.2a13.1 13.1 0 0 0-21.9-5.3 13.1 13.1 0 0 0 5.8 21.8 13.1 13.1 0 0 0 16.4-15.5l-.3-1" fill="none" stroke="#000" stroke-width=".21" stroke-dasharray="30.5 1.3 1.3 1.3" stroke-dashoffset="8.3" stroke-linecap="butt"/>
<path d="M91.2 54a19.4 19.4 0 0 0-32.4-7.9 19.4 19.4 0 0 0 8.7 32.2 19.4 19.4 0 0 0 24-23.1l-.3-1.2" fill="none" stroke="#000" stroke-width=".21" stroke-dasharray="6.3 1.3 1.3 1.3 1.3 1.3" stroke-dashoffset="-.5" stroke-linecap="butt"/>
<path d="M232.8 56.3a11.2 11.2 0 0 0-18.8-4.6 11.2 11.2 0 0 0 4.9 18.7 11.2 11.2 0 0 0 14.1-13.2l-.2-.9" fill="none" stroke="#000" stroke-width=".21" stroke-dasharray="6.3 1.3 1.3 1.3 1.3 1.3" stroke-dashoffset="-.4" stroke-linecap="butt"/>
<path d="M98.6 51.4h4M93.6 67.9h-4" fill="none" stroke="#000" stroke-width=".21" stroke-dasharray="1.3 .6" stroke-dashoffset=".5"/>
<path d="M92.6 55.4h.1M98.6 51.4h.1M93.6 67.9h.1" fill="none" stroke="#000" stroke-width=".21" stroke-dasharray="1.3 .6"/>
<path d="M92.6 55.4h-1.5" fill="none" stroke="#000" stroke-width=".21" stroke-dasharray="1.3 .6" stroke-dashoffset=".8"/>
<path d="M72.4 59.6h-23.6M72.6 59.4v-23.7M72.6 59.9v23.6M72.9 59.6h23.6M198.3 59.6h-23.7M198.5 59.4v-23.7M198.5 59.9v23.6M198.8 59.6h23.6" fill="none" stroke="#000" stroke-width=".21" stroke-dasharray="30.5 1.3 1.3 1.3" stroke-dashoffset="20.6"/>
<g fill="none" stroke="#000" stroke-width=".21" stroke-dasharray="30.5 1.3 1.3 1.3">
<path d="M51.1 38.4h-1.2M51.4 38.1v-1.2M51.4 38.6v1.3M51.6 38.4h1.3M72.6 40v-.9M93.6 38.4h-1.2M93.9 38.1v-1.2M93.9 38.6v1.3M94.1 38.4h1.3M177 38.4h-1.2M177.3 38.1v-1.2M177.3 38.6v1.3"/>
<path d="M177.5 38.4h1.3M180.1 37.1h-.6M180.4 36.9v-.7M180.4 37.4v.6M180.6 37.1h.7M219.5 38.4h-1.2M219.8 38.1v-1.2M219.8 38.6v1.3M220 38.4h1.3M53 59.6h-.5M53.3 59.4v-.5M53.3 59.9v.5"/>
<path d="M53.5 59.6h.5M72.4 40.2h-.9M72.6 40.5v.9M72.9 40.2h.9M91.8 59.6h-.5M92 59.4v-.5M92 59.9v.5M92.3 59.6h.5M97.9 57.1h-.1M98.1 56.9v-.2M98.1 57.4v.1M98.4 57.1h.1"/>
<path d="M212.5 50.2l-.4-.4M212.5 50.5l-.4 .4M212.9 50.5l.4 .4M212.9 50.2l.4-.4M213.9 51.5l-.4-.4M213.9 51.8l-.4 .4M214.2 51.8l.4 .4M214.2 51.5l.4-.4M229.8 51.5l-.4-.4M229.8 51.8l-.4 .4M230.1 51.8l.4 .4M230.1 51.5l.4-.4"/>
<path d="M231.1 50.2l-.4-.4M231.1 50.5l-.4 .4M231.5 50.5l.4 .4M231.5 50.2l.4-.4M72.4 79h-.9M72.6 78.7v-.8M72.6 79.2v.9M72.9 79h.9M97.9 62.1h-.1M98.1 61.9v-.2M98.1 62.4v.1M98.4 62.1h.1"/>
<path d="M212.5 68.7l-.4-.4M212.5 69.1l-.4 .4M212.9 69.1l.4 .4M212.9 68.7l.4-.4M213.9 67.4l-.4-.4M213.9 67.7l-.4 .5M214.2 67.7l.4 .5M214.2 67.4l.4-.4M229.8 67.4l-.4-.4M229.8 67.7l-.4 .5M230.1 67.7l.4 .5M230.1 67.4l.4-.4"/>
<path d="M231.1 68.7l-.4-.4M231.1 69.1l-.4 .4M231.5 69.1l.4 .4M231.5 68.7l.4-.4M51.1 80.9h-1.2M51.4 80.6v-1.2M51.4 81.1v1.3M51.6 80.9h1.3M93.6 80.9h-1.2M93.9 80.6v-1.2M93.9 81.1v1.3M94.1 80.9h1.3"/>
<path d="M177 80.9h-1.2M177.3 80.6v-1.2M177.3 81.1v1.3M177.5 80.9h1.3M216.4 82.1h-.6M216.6 81.9v-.7M216.6 82.4v.6M216.9 82.1h.6M219.5 80.9h-1.2M219.8 80.6v-1.2M219.8 81.1v1.3M220 80.9h1.3"/>
<path d="M212.4 102.6l-.4-.4M212.4 103l-.4 .4M212.8 103l.4 .4M212.8 102.6l.4-.4M213.7 103.9l-.4-.4M213.7 104.3l-.4 .4M213.7 119.9l-.4-.4M214.1 104.3l.4 .4M214.1 103.9l.4-.4M214.1 119.9l.4-.4M229.6 103.9l-.4-.4M229.6 104.3l-.4 .4"/>
<path d="M229.6 119.9l-.4-.4M230 104.3l.4 .4M230 103.9l.4-.4M230 119.9l.4-.4M231 102.6l-.4-.4M231 103l-.4 .4M231.3 103l.4 .4M231.3 102.6l.4-.4M55.8 122.8v.7M89.9 123.5v-.7M212.4 121.2l-.4-.4M212.4 121.5l-.4 .4"/>
<path d="M212.8 121.5l.4 .4M212.8 121.2l.4-.4M213.7 120.2l-.4 .4M214.1 120.2l.4 .4M229.6 120.2l-.4 .4M230 120.2l.4 .4M231 121.2l-.4-.4M231 121.5l-.4 .4M231.3 121.5l.4 .4M231.3 121.2l.4-.4"/>
</g>
<path d="M220.9 112.1h-12.7M221.9 111.1v-12.6M221.9 113.1v12.6M222.9 112.1h12.6" fill="none" stroke="#000" stroke-width=".21" stroke-dasharray="30.5 1.3 1.3 1.3" stroke-dashoffset="26.1"/>
<path d="M221.8 59.6h-11.2M222 59.4v-11.2M222 59.9v11.1M222.3 59.6h11.1" fill="none" stroke="#000" stroke-width=".21" stroke-dasharray="30.5 1.3 1.3 1.3" stroke-dashoffset="26.8"/>
<path d="M153.3 155.6h7.5" fill="none" stroke="#000" stroke-width=".21" stroke-dasharray="30.5 1.3 1.3 1.3" stroke-dashoffset="28.6"/>
<path d="M55.8 123.5h34.1" fill="none" stroke="#000" stroke-width=".21" stroke-dasharray="1.3 .6" stroke-dashoffset=".7"/>
<path d="M60.4 123.5v14" fill="none" stroke="#000" stroke-width=".21" stroke-dasharray="1.3 .6" stroke-dashoffset=".3"/>
<path d="M85.4 123.5v14.3" fill="none" stroke="#000" stroke-width=".21" stroke-dasharray="1.3 .6" stroke-dashoffset=".2"/>
<g fill="none" stroke="#c0c0c0" stroke-width=".21">
<path d="M4.6 5h287v200h-287zM48.5 5v5M98.5 5v5M148.5 5v10M198.5 5v5M248.5 5v5M5 55h5M287 55h5M5 105h10M282 105h10M5 155h5M149.2 152.7h142.4"/>
<path d="M149.2 146.8h142.4M149.2 140.8v64.2M149.2 158.6h142.4M163.8 140.8v26M185 140.8v26M243.1 140.8v26M256.8 140.8v26M286.6 140.8v-130.8h-277v190h282M149.2 177.6h142.4M176.4 166.8v33.2M203.6 166.8v38.2M222.9 166.8v21.2"/>
<path d="M291.6 166.8h-142.4M203.6 188h88.4M278.6 188v12M48.5 200v5M98.5 200v5M247.4 200v5"/>
</g>
<g fill="#000">
<path d="M179.6 37.1a.78 .78 0 0 0 .8 .8v-.8zM180.4 36.4v.7h.7a.72 .72 0 0 0-.7-.7zM215.9 82.1a.78 .78 0 0 0 .7 .8v-.8zM216.6 81.4v.7l.7-.1a.73 .73 0 0 0-.7-.6z"/>
<path d="M75.2 41.4l-.1 .1 .1 .2 .1-.2-.1 .2h.2l.1-.2zM53.8 82.1a.78 .78 0 0 0 .7 .8v-.8zM54.5 81.4v.7l.7-.1a.73 .73 0 0 0-.7-.6zM90 37.1a.78 .78 0 0 0 .8 .8v-.8zM90.8 36.4v.7h.7a.72 .72 0 0 0-.7-.7zM52.2 59.6l.2 .4a1.01 1.01 0 0 0 .9 .6v-1zM53.3 58.6v1h1a1.02 1.02 0 0 0-1-1zM91 59.6a1.02 1.02 0 0 0 1 1v-1zM92 58.6v1h1a1.02 1.02 0 0 0-1-1z"/>
</g>
<text font-size="11" x="206.4" y="198.7">G+</text>
<text font-size="4.9" x="233.9" y="184.8">GSN200Z-30K-SV2</text>
<text font-size="3.9" x="282.9" y="195.5">A4</text>
<g font-size="3.5">
<text x="77.8" y="17.4">286</text>
<text x="77.8" y="22.2">241</text>
<text x="207.1" y="22.7">95</text>
<text x="69" y="26.9">200</text>
<text x="186.8" y="27.2">85</text>
<text x="207.1" y="27.2">85</text>
<text x="58.8" y="31.3">100</text>
<text x="185" y="31.5">72.5</text>
<text x="205.3" y="31.5">72.5</text>
<text x="42.6" y="48.9" transform="rotate(-90 42.6 48.9)">100</text>
<text x="165.3" y="50.4" transform="rotate(-90 165.3 50.4)">90</text>
<text x="169.8" y="50.4" transform="rotate(-90 169.8 50.4)">85</text>
<text x="37.5" y="61.9" transform="rotate(-90 37.5 61.9)">200</text>
<text x="125.6" y="61" transform="rotate(-90 125.6 61)">90</text>
<text x="250.7" y="60.1" transform="rotate(-90 250.7 60.1)">90</text>
<text x="165.3" y="70.4" transform="rotate(-90 165.3 70.4)">90</text>
<text x="169.8" y="70.4" transform="rotate(-90 169.8 70.4)">85</text>
<text x="35.7" y="88">2-</text>
<text x="42.5" y="88">6 pin</text>
<text x="101.3" y="88">2-</text>
<text x="108.1" y="88">8</text>
<text x="113" y="88">8 pin</text>
<text x="33.2" y="93.2">6-M6</text>
<text x="43.3" y="93.2">12 EQS</text>
<text x="99.5" y="95.3">4-</text>
<text x="106.3" y="95.3">11 THRU</text>
<text x="241.4" y="100.8">70</text>
<text x="241.4" y="104.9">19</text>
<text x="67.1" y="113.7">170</text>
<text x="61.9" y="119.2">中空孔徑</text>
<text x="79.1" y="119.2">100</text>
<text x="235" y="124.8">4-M6</text>
<text x="245.1" y="124.8">16 EQS</text>
<text x="123.8" y="131.7" transform="rotate(-90 123.8 131.7)">60</text>
<text x="112.3" y="136.3" transform="rotate(-90 112.3 136.3)">37.5</text>
<text x="219.8" y="132">4-M6</text>
<text x="229.9" y="132">16 EQS</text>
<text x="63.9" y="142.1">149</text>
<text x="130.6" y="148.9" transform="rotate(-90 130.6 148.9)">211</text>
<text x="123.8" y="158.4" transform="rotate(-90 123.8 158.4)">151</text>
<text x="164.5" y="157">2017-07-15</text>
<text x="208.7" y="156.4">00初版</text>
<text x="245.6" y="156.4">陳國棟</text>
<text x="152.8" y="162.4">改版</text>
<text x="152.8" y="165.9">SYM</text>
<text x="169.1" y="162.4">年 月 日</text>
<text x="170.1" y="165.9">DATE</text>
<text x="205" y="165.9">REVISIONS</text>
<text x="207" y="162.4">變更事項</text>
<text x="247.4" y="162.4">設計</text>
<text x="248.3" y="165.9">BY</text>
<text x="267.8" y="162.4">備</text>
<text x="269.8" y="165.9">NOTE</text>
<text x="278.6" y="162.4">注</text>
<text x="159.1" y="171.9">制圖</text>
<text x="186.4" y="171.9">設計</text>
<text x="208.9" y="172.4">品名:</text>
<text x="247.5" y="172.2">中空旋轉平台</text>
<text x="157.1" y="175.4">PRAWN</text>
<text x="181.3" y="175.4">DESIGNED</text>
<text x="208.9" y="175.9">TITLE</text>
<text x="233.5" y="175.8">HOLLOW ROTATING PLATFORM</text>
<text x="209.1" y="182.1">規格:</text>
<text x="209.1" y="185.6">SPEC</text>
<text x="221.2" y="192.2">®</text>
<text x="234" y="194.8">吉嘉精密科技有限公司</text>
</g>
<g font-size="3.2">
<text x="79.7" y="31.8">旋轉部</text>
<text x="36.9" y="97.2">P.C.D 155</text>
<text x="92.2" y="164.4">GSZ90</text>
</g>
<g font-size="2.8">
<text x="74.1" y="113.7">-0.035</text>
<text x="75.5" y="110.9">0</text>
<text x="238.8" y="128.2">P.C.D 105</text>
<text x="224.1" y="135.3">P.C.D 90</text>
<text x="228" y="197.8">GIGA Precision Technology Co., Ltd</text>
</g>
<g font-size="2.5">
<text x="23.1" y="8.4">1</text>
<text x="72.7" y="8.4">2</text>
<text x="122.7" y="8.4">3</text>
<text x="172.7" y="8.4">4</text>
<text x="222.7" y="8.4">5</text>
<text x="272.7" y="8.4">6</text>
<text x="6.7" y="30.9">A</text>
<text x="288.7" y="30.9">A</text>
<text x="6.7" y="80.9">B</text>
<text x="288.7" y="80.9">B</text>
<text x="6.7" y="130.9">C</text>
<text x="288.7" y="129.9">C</text>
<text x="6.7" y="180.9">D</text>
<text x="23.1" y="203.4">1</text>
<text x="72.7" y="203.4">2</text>
<text x="120.5" y="203.4">3</text>
<text x="178.8" y="203.4">4</text>
</g>
<g font-size="1.7">
<text x="204.9" y="203.7">比例 SCALE:1:4</text>
<text x="249.3" y="203.8">图纸 1 (共1)</text>
</g>
</svg>
